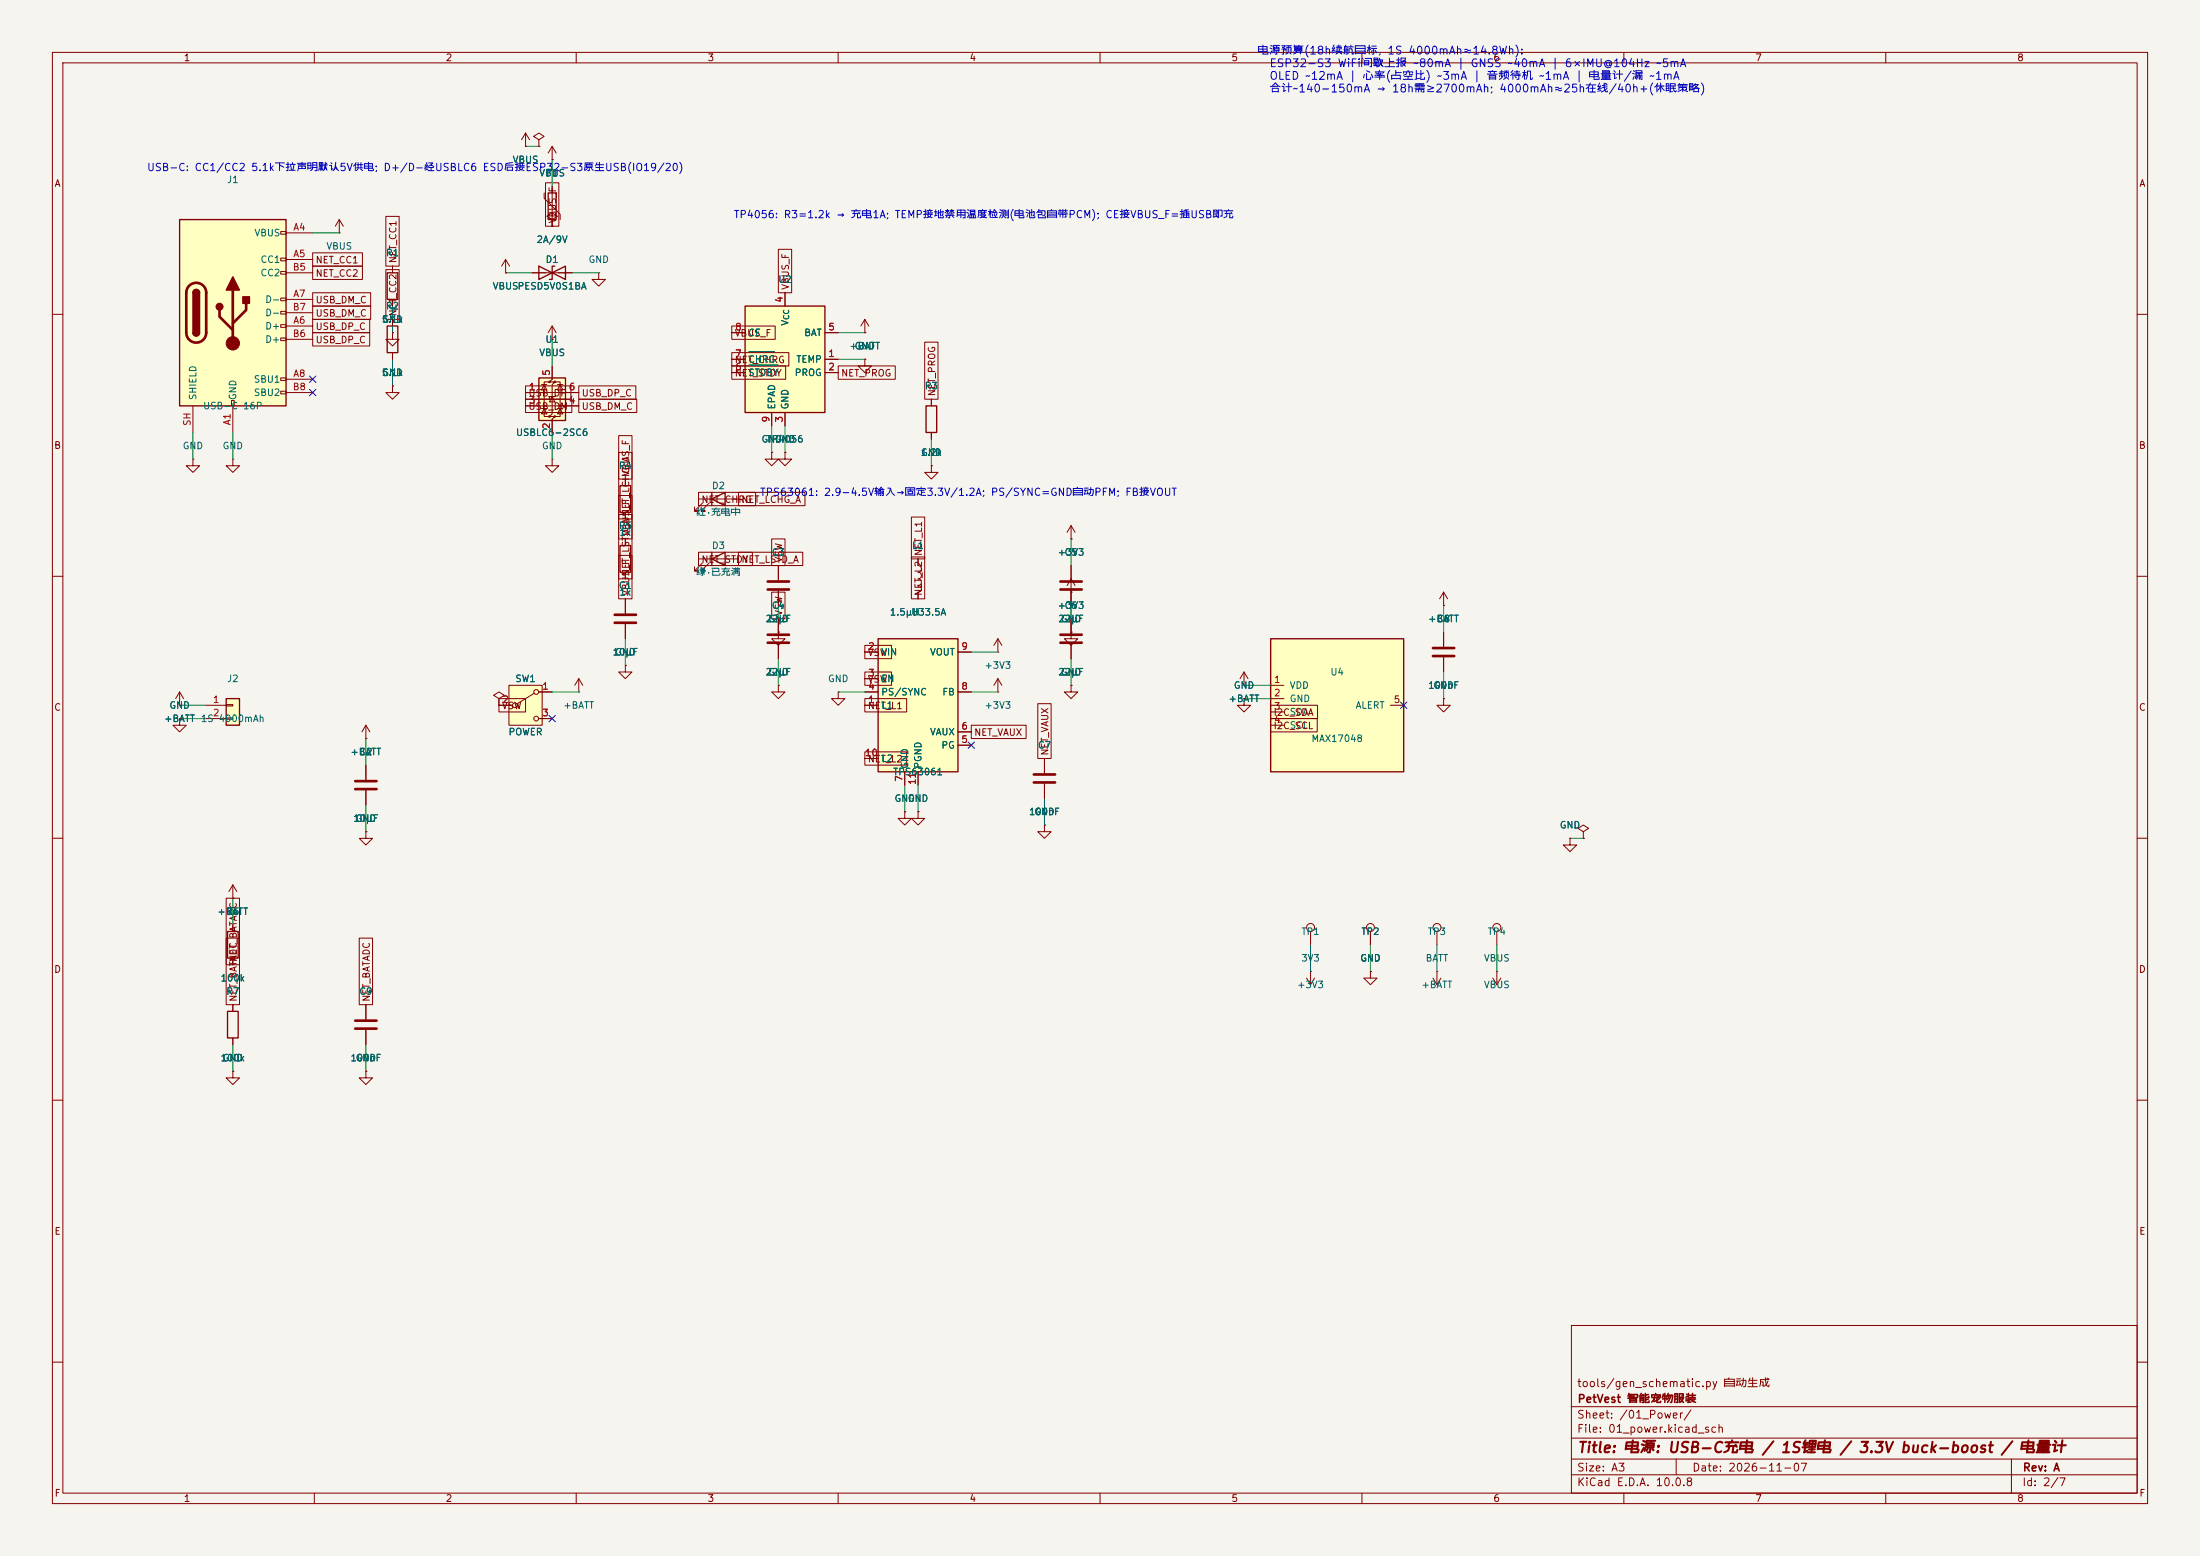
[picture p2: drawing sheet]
<svg xmlns="http://www.w3.org/2000/svg" width="420mm" height="297mm" viewBox="0 0 420 297" stroke-linecap="round" stroke-linejoin="round" font-family="sans-serif">
<path d="M0 0h420v297h-420z" fill="#f5f4ef" stroke="#f5f4ef" stroke-width=".19"/>
<g fill="none" stroke="#840000" stroke-width=".19">
<path d="M10 10h400v277h-400zM12 12h396v273h-396zM60 10v2M110 10v2M160 10v2M210 10v2M260 10v2M310 10v2M360 10v2M10 60h2M165.1 63.5h.1M165.1 61l-.8 1.2"/>
<path d="M165.1 61l.8 1.2M165.1 61v2.5M177.8 76.2v1.3M408 60h2M147.3 86.4v1.2h1.3l-1.3 1.3-1.3-1.3h1.3M147.3 86.4h.1M149.9 86.4v1.2h1.2l-1.2 1.3-1.3-1.3h1.3M149.9 86.4h.1M177.8 82.6v1.2M10 110h2M133.3 106.7h7.7M134.1 107.4l-1.5 1.6h.7h-.7v-.8"/>
<path d="M135.4 107.4l-1.5 1.6h.7h-.7v-.8M203.7 111.8l.8-1.3 .7 1.3M204.5 113h.1M204.5 108v7.6M408 110h2M148.6 130.8v1.3h1.3l-1.3 1.3-1.3-1.3h1.3M148.6 130.8h.1M204.5 130.8v1.3h1.2l-1.2 1.3-1.3-1.3h1.3M204.5 130.8h.1M204.5 120.7v1.2h1.2l-1.2 1.3-1.3-1.3h1.3M204.5 120.7h.1M10 160h2"/>
<path d="M302.3 158.8l1-.7-1-.6-1.1 .6 1.1 .7v1.2M408 160h2M285.7 177.8v2.5M299.7 160v1.3h1.3l-1.3 1.3-1.3-1.3h1.3M299.7 160h.1M302.3 160h.1M285 186.7l.7 1.3M285.7 185.4h.1M285.7 185.4v2.6M286.5 186.7l-.8 1.3M10 210h2M408 210h2"/>
<path d="M300 253h108v32h-108zM10 260h2M300 278.5h108M300 274.5h108M300 268.5h108M320 278.5v3M384 278.5v6.5M408 260h2M60 285v2M110 285v2M160 285v2M210 285v2"/>
<path d="M260 285v2M300 281.5h108M310 285v2M360 285v2"/>
<circle cx="285.8" cy="177" r=".76"/>
</g>
<path d="M176.8 77.5h2v5.1h-2zM135.9 106.7l2.5-1.3v2.6zM135.9 105.4v2.6" fill="none" stroke="#840000" stroke-width=".25"/>
<path d="M202.4 111h4.1M202.4 112.5h4.1" fill="none" stroke="#840000" stroke-width=".51"/>
<path d="M142.2 58.4h15.3v20.3h-15.3z" fill="#ffffc2"/>
<path d="M142.2 58.4h15.3v20.3h-15.3z" fill="none" stroke="#840000" stroke-width=".25"/>
<g fill="none" stroke="#840000" stroke-width=".19">
<path d="M100.3 27.9h.1M100.3 25.4l-.7 1.3M100.3 25.4l.8 1.3M100.3 25.4v2.5M105.4 30.5h.1M105.4 27.9l-.8 1.3M105.4 27.9l.8 1.3M105.4 27.9v2.6M149.9 55.9v2.5M139.7 68.6h2.5M139.7 71.1h2.5M139.7 63.5h2.5"/>
<path d="M147.3 78.7v2.6M149.9 78.7v2.6M157.5 68.6h2.5M157.5 71.1h2.5M157.5 63.5h2.5M177.8 88.9v1.3h1.3l-1.3 1.2-1.3-1.2h1.3M177.8 88.9h.1M204.5 102.9h.1M204.5 100.3l-.8 1.3M204.5 100.3l.7 1.3M204.5 100.3v2.6M237.5 130.8h.1"/>
<path d="M237.5 133.4v1.2h1.3l-1.3 1.3-1.3-1.3h1.3M237.5 133.4h.1M237.5 128.3l-.8 1.2M237.5 128.3l.8 1.2M237.5 128.3v2.5"/>
</g>
<path d="M143 69.7h5.5M143 67.1h4.9" fill="none" stroke="#006464" stroke-width=".19"/>
<path d="M242.6 121.9h25.4v25.4h-25.4z" fill="#ffffc2"/>
<path d="M242.6 121.9h25.4v25.4h-25.4z" fill="none" stroke="#840000" stroke-width=".25"/>
<path d="M242.6 130.8h2.5M242.6 133.4h2.5M242.6 135.9h2.5M242.6 138.4h2.5M265.4 134.6h2.6" fill="none" stroke="#840000" stroke-width=".19"/>
<path d="M34.3 41.9h20.3v35.6h-20.3z" fill="#ffffc2"/>
<g fill="none" stroke="#840000" stroke-width=".19">
<path d="M102.9 26.7l1-.7-1-.6-1 .6 1 .7v1.2M102.9 27.9h.1M103.9 36.8v1l3 3.1v1M105.4 35.6v7.6M53.6 44.2h1v.5h-1zM53.6 49.3h1v.5h-1zM53.6 51.8h1v.5h-1zM53.6 56.9h1v.5h-1zM53.6 59.4h1v.5h-1zM54.6 44.5h5.1M54.6 49.5h5.1M54.6 57.2h5.1"/>
<path d="M54.6 52.1h5.1M54.6 59.7h5.1M64.8 44.5h.1M64.8 41.9l-.8 1.3M64.8 41.9l.7 1.3M64.8 41.9v2.6M74.9 50.8v1.3M74.9 57.2v1.2M105.4 41.9l1-.6-1-.7-1 .7 1 .6v1.3M105.4 43.2h.1M36.8 77.5v5.1M44.2 76.5h.5v1h-.5z"/>
<path d="M44.4 77.5v5.1M53.6 62h1v.5h-1zM53.6 64.5h1v.5h-1zM53.6 72.1h1v.5h-1zM53.6 74.7h1v.5h-1zM54.6 62.2h5.1M54.6 72.4h5.1M54.6 64.8h5.1M54.6 74.9h5.1M74.9 73.7v1.2h1.3l-1.3 1.3-1.2-1.3h1.2M74.9 73.7h.1M74.9 63.5v1.3h1.3l-1.3 1.2-1.2-1.2h1.2"/>
<path d="M74.9 63.5h.1M74.9 61v1.2M74.9 67.3v1.3M105.4 64.8h.1M105.4 62.2v2.6M105.4 62.2l-.8 1.3M105.4 62.2l.8 1.3M36.8 87.6v1.3h1.3l-1.3 1.3-1.2-1.3h1.2M36.8 87.6h.1M44.4 87.6v1.3h1.3l-1.3 1.3-1.2-1.3h1.2M44.4 87.6h.1M275.6 115.6h.1"/>
<path d="M275.6 113l-.8 1.3M275.6 113l.8 1.3M275.6 113v2.6M69.8 138.4v2.6M69.8 138.4l-.7 1.3M69.8 138.4l.8 1.3M275.6 133.4v1.2h1.3l-1.3 1.3-1.3-1.3h1.3M275.6 133.4h.1M275.6 120.7v2.7M275.6 125.5v2.8M69.8 158.8v1.2h1.3l-1.3 1.3-1.2-1.3h1.2M69.8 158.8h.1"/>
<path d="M69.8 141h.1M69.8 146.1v2.7M69.8 150.9v2.8M199.4 157.5v1.3h1.3l-1.3 1.2-1.3-1.2h1.3M199.4 157.5h.1M199.4 144.8v2.8M199.4 149.6v2.8M250.2 177.8v2.5M261.6 177.8v2.5M274.3 177.8v2.5M69.8 191.8v2.8M69.8 196.6v2.8"/>
<path d="M249.4 186.7l.8 1.3M250.2 185.4h.1M250.2 185.4v2.6M251 186.7l-.8 1.3M261.6 185.4v1.3h1.3l-1.3 1.3-1.3-1.3h1.3M261.6 185.4h.1M273.6 186.7l.7 1.3M274.3 185.4h.1M274.3 185.4v2.6M275.1 186.7l-.8 1.3M44.4 204.5v1.2h1.3l-1.3 1.3-1.2-1.3h1.2M44.4 204.5h.1"/>
<path d="M69.8 204.5v1.2h1.3l-1.3 1.3-1.2-1.3h1.2M69.8 204.5h.1"/>
<circle cx="250.2" cy="177" r=".76"/>
<circle cx="261.6" cy="177" r=".76"/>
<circle cx="274.3" cy="177" r=".76"/>
</g>
<path d="M104.6 36.8h1.6v5.1h-1.6zM34.3 41.9h20.3v35.6h-20.3zM36.8 55.9a.64 .64 0 0 1 .7-.7 .64 .64 0 0 1 .6 .7M73.9 52.1h2v5.1h-2zM36.8 63.5a.64 .64 0 0 0 .7 .6 .64 .64 0 0 0 .6-.6M73.9 62.2h2v5.1h-2z" fill="none" stroke="#840000" stroke-width=".25"/>
<path d="M36.1 54.5a1.9 1.9 0 0 1 2.1-.4 1.9 1.9 0 0 1 1.2 1.8v7.6a1.91 1.91 0 0 1-1.9 1.9 1.91 1.91 0 0 1-1.9-1.9v-7.8l.1-.6zM41.9 59.2v1.3l2.5 2.5M44.4 55.4v10.1M47 57.9v1.3l-2.6 2.5M273.6 123.7h4M273.6 125.2h4M67.8 149.1h4.1M67.8 150.6h4.1M197.4 147.8h4M197.4 149.4h4M67.8 194.8h4.1M67.8 196.3h4.1" fill="none" stroke="#840000" stroke-width=".51"/>
<g fill="#840000" stroke="#840000" stroke-width=".25">
<path d="M36.8 55.9h1.3v7.6h-1.3z"/>
<path d="M37 55.4a.64 .64 0 0 1 .7-.1 .64 .64 0 0 1 .4 .6h-1.3z"/>
<path d="M36.8 63.5h1.3a.64 .64 0 0 1-.6 .6 .64 .64 0 0 1-.7-.6z"/>
<path d="M44.4 52.8l1.3 2.6h-2.5z"/>
<path d="M46.4 56.6h1.2v1.3h-1.2z"/>
<circle cx="41.9" cy="58.5" r=".63"/>
</g>
<circle cx="44.4" cy="65.5" r="1.27" fill="#840000" stroke="#840000" stroke-width=".19"/>
<path d="M102.9 72.1h5v8.2h-5z" fill="#ffffc2"/>
<g fill="#840000">
<circle cx="103.9" cy="74.9" r=".25"/>
<circle cx="104.9" cy="72.9" r=".25"/>
<circle cx="104.9" cy="79.5" r=".25"/>
<circle cx="105.9" cy="72.9" r=".25"/>
<circle cx="105.9" cy="79.5" r=".25"/>
<circle cx="106.9" cy="77.5" r=".25"/>
</g>
<g fill="none" stroke="#840000" stroke-width=".19">
<path d="M96.5 52.1h.1M96.5 49.5l-.7 1.3M96.5 49.5l.8 1.3M96.5 49.5v2.6M101.6 52.1h7.6M114.3 52.1v1.2h1.3l-1.3 1.3-1.3-1.3h1.3M114.3 52.1h.1M100.3 74.9h10.2M100.3 77.5h10.2M103.4 78h1M103.4 73.4h1M103.9 73.4l.5 1h-1z"/>
<path d="M103.9 78l.5 1h-1zM104.9 72.9h-1v6.6h1M105.4 69.9v2.5l-.5 .5h1l-.5 .5v5.6l-.5 .5h1l-.5 .5v2.6M105.4 75.7l.5 1h-1zM105.9 75.7h-1v.4M105.9 72.9h1v6.6h-1M106.4 78h1M106.4 73.4h1M106.9 73.4l.5 1h-1zM106.9 78l.5 1h-1zM44.4 171.5h.1M44.4 168.9v2.6"/>
<path d="M44.4 176.5v1.3M44.4 168.9l-.7 1.3M44.4 168.9l.8 1.3M44.4 182.9v1.3M44.4 191.8v1.2M44.4 198.1v1.3"/>
</g>
<path d="M102.9 50.8v2.5l5-2.5v2.5zM105.9 50.8h-.5v2.5h-.5M102.9 72.1h5v8.2h-5zM43.4 177.8h2.1v5.1h-2.1zM43.4 193h2.1v5.1h-2.1z" fill="none" stroke="#840000" stroke-width=".25"/>
<path d="M97.2 130.8h6.3v7.6h-6.3z" fill="#ffffc2"/>
<g fill="none" stroke="#840000" stroke-width=".19">
<path d="M119.4 102.9v1.2M119.4 109.2v1.3M119.4 114.3v2.8M119.4 119.1v2.8M95.2 133.4l1.1-.7-1.1-.6-1 .6 1 .7v1.2M95.2 134.6h.1M95.2 134.6h2.6M97.2 130.8h6.3v7.6h-6.3zM102 132.3l-3.3 2.1M102.9 132.1h2.5M102.9 137.2h2.5M110.5 132.1h.1"/>
<path d="M110.5 129.5l-.8 1.3M110.5 129.5l.8 1.3M110.5 129.5v2.6M119.4 127v1.3h1.2l-1.2 1.2-1.3-1.2h1.3M119.4 127h.1"/>
<circle cx="98.3" cy="134.6" r=".46"/>
<circle cx="102.4" cy="137.2" r=".46"/>
<circle cx="102.4" cy="132.1" r=".46"/>
</g>
<path d="M118.4 104.1h2v5.1h-2z" fill="none" stroke="#840000" stroke-width=".25"/>
<path d="M117.3 117.3h4.1M117.3 118.9h4.1" fill="none" stroke="#840000" stroke-width=".51"/>
<path d="M43.2 133.4h2.5v5h-2.5z" fill="#ffffc2"/>
<path d="M118.4 92.7h2v5.1h-2zM43.2 133.4h2.5v5h-2.5z" fill="none" stroke="#840000" stroke-width=".25"/>
<g fill="none" stroke="#840000" stroke-width=".19">
<path d="M105.4 87.6v1.3h1.3l-1.3 1.3-1.3-1.3h1.3M105.4 87.6h.1M119.4 91.4v1.3M119.4 97.8v1.3M175.3 106.7v1.3a.64 .64 0 0 1 .6 .6 .64 .64 0 0 1-.6 .6M175.3 109.2a.64 .64 0 0 1 .6 .7 .64 .64 0 0 1-.6 .6 .64 .64 0 0 1 .6 .6 .64 .64 0 0 1-.6 .7 .64 .64 0 0 1 .6 .6 .64 .64 0 0 1-.6 .6M175.3 113v1.3M34.3 137.2v1.2h1.3l-1.3 1.3-1.3-1.3h1.3M34.3 137.2h.1M34.3 134.6h.1M34.3 132.1l-.8 1.3M34.3 132.1l.8 1.3"/>
<path d="M34.3 132.1v2.5M39.4 134.6h3.8M39.4 137.2h3.8M43.2 134.5h1.2v.2h-1.2zM43.2 137h1.2v.3h-1.2zM190.5 132.1h.1M190.5 129.5l-.8 1.3M190.5 129.5l.8 1.3M190.5 129.5v2.6"/>
</g>
<path d="M167.6 121.9h15.3v25.4h-15.3z" fill="#ffffc2"/>
<path d="M135.9 95.3l2.5-1.3v2.5zM135.9 94v2.5M167.6 121.9h15.3v25.4h-15.3z" fill="none" stroke="#840000" stroke-width=".25"/>
<g fill="none" stroke="#840000" stroke-width=".19">
<path d="M100.3 27.9h.1M102.9 27.9h.1M104.1 34.9h2.6v8.3h-2.6zM105.4 30.5h.1M105.4 35.6v1.2M59.7 55.9h11.1v2.5h-11.1zM59.7 58.4h11.1v2.6h-11.1zM59.7 50.8h9.5v2.5h-9.5zM59.7 48.3h9.5v2.5h-9.5zM73.7 51.5h2.5v9.5h-2.5zM73.7 41.3h2.5v9.5h-2.5zM74.9 50.8v1.3"/>
<path d="M74.9 57.2v1.2M96.5 52.1h.1M101.6 52.1h2.5M105.4 43.2h.1M105.4 41.9v1.3M106.7 52.1h2.5M148.6 47.6h2.5v8.3h-2.5zM149.9 55.9v2.5M59.7 63.5h10.9v2.5h-10.9zM59.7 61h10.9v2.5h-10.9zM74.9 63.5h.1M74.9 73.7h.1"/>
<path d="M74.9 61v1.2M74.9 67.3v1.3M100.3 76.2h8.9v2.5h-8.9zM100.3 73.7h8.7v2.5h-8.7zM100.3 74.9h2.6M100.3 77.5h2.6M105.4 64.8h.1M105.4 69.9v2.5M107.9 74.9h2.6M107.9 77.5h2.6M110.5 76.2h11.1v2.5h-11.1zM110.5 73.7h10.9v2.5h-10.9z"/>
<path d="M139.7 69.8h10.3v2.6h-10.3zM139.7 67.3h10.9v2.6h-10.9zM139.7 62.2h8.3v2.6h-8.3zM139.7 68.6h2.5M139.7 71.1h2.5M139.7 63.5h2.5M147.3 78.7v2.6M149.9 78.7v2.6M157.5 68.6h2.5M157.5 71.1h2.5M157.5 63.5h2.5M160 69.8h10.9v2.6h-10.9z"/>
<path d="M165.1 68.6v1.3h1.3l-1.3 1.2-1.3-1.2h1.3M165.1 68.6h.1M165.1 63.5h.1M176.5 65.3h2.6v10.9h-2.6zM177.8 76.2v1.3M105.4 80v2.6M118.1 86.4h2.6v12.7h-2.6zM118.1 83.2h2.6v8.2h-2.6zM118.1 98.2h2.6v12.3h-2.6zM118.1 94.6h2.6v8.3h-2.6zM119.4 91.4v1.3M119.4 97.8v1.3"/>
<path d="M133.3 94h10.9v2.5h-10.9zM133.3 95.3h7.7M134.1 96l-1.5 1.5h.7h-.7v-.7M135.4 96l-1.5 1.5h.7h-.7v-.7M141 94h12.7v2.5h-12.7zM147.3 86.4h.1M149.9 86.4h.1M174 98.7h2.5v8h-2.5zM177.8 88.9h.1M177.8 82.6v1.2M118.1 106h2.6v8.3h-2.6zM119.4 102.9v1.2"/>
<path d="M119.4 109.2v1.3M119.4 114.3v2.8M119.4 119.1v2.8M133.3 105.4h10.3v2.6h-10.3zM141 105.4h12.3v2.6h-12.3zM147.3 102.9h2.6v5.1h-2.6zM147.3 113h2.6v5.1h-2.6zM148.6 108v2.7M148.6 112.8v2.8M148.6 118.1v2.8M174 106.3h2.5v8h-2.5zM175.3 106.7v1.3"/>
<path d="M175.3 113v1.3M204.5 113h.1M204.5 102.9h.1M204.5 108v2.7M204.5 112.8v2.8M204.5 118.1v2.8M275.6 115.6h.1M34.3 134.6h.1M34.3 137.2h.1M95.2 133.3h5.1v2.6h-5.1zM95.2 134.6h.1M95.2 134.6h2.6"/>
<path d="M102.9 132.1h2.5M102.9 137.2h2.5M119.4 127h.1M148.6 120.7v1.2h1.3l-1.3 1.3-1.3-1.3h1.3M148.6 120.7h.1M148.6 130.8h.1M148.6 122.9v2.8M160 132.1v1.3h1.3l-1.3 1.2-1.3-1.2h1.3M160 132.1h.1M165.1 123.2h5.1v2.5h-5.1zM165.1 128.3h5.1v2.5h-5.1zM165.1 133.3h8v2.6h-8z"/>
<path d="M165.1 134.6h2.5M165.1 124.5h2.5M165.1 129.5h2.5M165.1 132.1h2.5M182.9 124.5h2.5M182.9 132.1h2.5M182.9 139.7h2.5M185.4 138.4h10.5v2.6h-10.5zM190.5 124.5h.1M190.5 121.9l-.8 1.3M190.5 121.9l.8 1.3M190.5 121.9v2.6"/>
<path d="M198.1 134.3h2.6v10.5h-2.6zM204.5 130.8h.1M204.5 120.7h.1M204.5 122.9v2.8M237.5 130.8h.1M237.5 133.4h.1M242.6 134.6h8.9v2.6h-8.9zM242.6 137.2h8.9v2.5h-8.9zM275.6 133.4h.1M275.6 120.7v2.7M275.6 125.5v2.8M69.8 141h.1"/>
<path d="M69.8 158.8h.1M69.8 146.1v2.7M69.8 150.9v2.8M165.1 143.5h8v2.6h-8zM165.1 144.8h2.5M172.7 154.9v1.3h1.3l-1.3 1.3-1.3-1.3h1.3M172.7 154.9h.1M172.7 147.3v2.6M175.3 154.9v1.3h1.2l-1.2 1.3-1.3-1.3h1.3M175.3 154.9h.1M175.3 147.3v2.6M182.9 142.2h2.5"/>
<path d="M199.4 157.5h.1M199.4 144.8v2.8M199.4 149.6v2.8M43.2 171.4h2.5v12.8h-2.5zM43.2 179.1h2.5v12.7h-2.5zM44.4 171.5h.1M44.4 176.5v1.3M68.6 179.1h2.5v12.7h-2.5zM261.6 177.8v2.5M299.7 160h.1M302.3 160h.1M44.4 182.9v1.3"/>
<path d="M44.4 191.8v1.2M44.4 198.1v1.3M69.8 191.8v2.8M69.8 196.6v2.8M261.6 185.4h.1M44.4 204.5h.1M69.8 204.5h.1"/>
</g>
<path d="M146.6 111h4M146.6 112.5h4M146.6 121.2h4M146.6 122.7h4M202.4 121.2h4.1M202.4 122.7h4.1" fill="none" stroke="#840000" stroke-width=".51"/>
<g fill="none" stroke="#009600" stroke-width=".19">
<path d="M100.3 27.9h2.6M105.4 30.5v5.1M59.7 44.5h5.1M74.9 58.4v5.1M96.5 52.1h5.1M109.2 52.1h5.1M74.9 68.6v5.1M105.4 64.8v5.1M160 63.5h5.1M160 68.6h5.1M36.8 82.6v5M44.4 82.6v5"/>
<path d="M105.4 82.6v5M147.3 81.3v5.1M149.9 81.3v5.1M177.8 83.8v5.1M148.6 115.6v5.1M204.5 102.9v5.1M204.5 113v7.7M275.6 115.6v5.1M34.3 137.2h5.1M34.3 134.6h5.1M105.4 132.1h5.1M119.4 121.9v5.1"/>
<path d="M148.6 125.7v5.1M160 132.1h5.1M185.4 132.1h5.1M185.4 124.5h5.1M204.5 125.7v5.1M237.5 133.4h5.1M237.5 130.8h5.1M275.6 128.3v5.1M69.8 141v5.1M69.8 153.7v5.1M172.7 149.9v5M175.3 149.9v5"/>
<path d="M199.4 152.4v5.1M44.4 171.5v5M299.7 160h2.6M44.4 199.4v5.1M69.8 199.4v5.1M250.2 180.3v5.1M261.6 180.3v5.1M274.3 180.3v5.1M285.7 180.3v5.1"/>
</g>
<path d="M59.1 74.3l1.2 1.2M59.1 71.8l1.2 1.2M60.3 74.3l-1.2 1.2M60.3 71.8l-1.2 1.2M104.8 136.6l1.2 1.2M106 136.6l-1.2 1.2M267.4 134l1.2 1.2M268.6 134l-1.2 1.2M184.8 141.6l1.2 1.2M186 141.6l-1.2 1.2" fill="none" stroke="#000084" stroke-width=".19"/>
<path d="M143 69.7h5.5M143 67.1h4.9" fill="none" stroke="#006464" stroke-width=".19"/>
<text font-size="2" fill="#840000" x="301" y="277.8">Title: 电源: USB-C充电 / 1S锂电 / 3.3V buck-boost / 电量计</text>
<g font-size="1.5" fill="#0000c2">
<text x="240" y="10.8">电源预算(18h续航目标, 1S 4000mAh≈14.8Wh):</text>
<text x="242.2" y="13.2">ESP32-S3 WiFi间歇上报 ~80mA | GNSS ~40mA | 6×IMU@104Hz ~5mA</text>
<text x="242.2" y="15.6">OLED ~12mA | 心率(占空比) ~3mA | 音频待机 ~1mA | 电量计/漏 ~1mA</text>
<text x="242.2" y="18">合计~140-150mA → 18h需≥2700mAh; 4000mAh≈25h在线/40h+(休眠策略)</text>
</g>
<g font-size="1.5" fill="#840000">
<text x="300.9" y="265.1">tools/gen_schematic.py 自动生成</text>
<text x="301" y="268.1">PetVest 智能宠物服装</text>
<text x="300.9" y="273.8">File: 01_power.kicad_sch</text>
<text x="300.9" y="271.1">Sheet: /01_Power/</text>
<text x="300.9" y="281.2">Size: A3</text>
<text x="322.9" y="281.2">Date: 2026-11-07</text>
<text x="386" y="281.2">Rev: A</text>
<text x="300.9" y="284">KiCad E.D.A. 10.0.8</text>
<text x="385.9" y="284">Id: 2/7</text>
</g>
<g font-size="1.4" fill="#0000c2">
<text x="28" y="33">USB-C: CC1/CC2 5.1k下拉声明默认5V供电; D+/D-经USBLC6 ESD后接ESP32-S3原生USB(IO19/20)</text>
<text x="140" y="42">TP4056: R3=1.2k → 充电1A; TEMP接地禁用温度检测(电池包自带PCM); CE接VBUS_F=插USB即充</text>
<text x="145" y="95">TPS63061: 2.9-4.5V输入→固定3.3V/1.2A; PS/SYNC=GND自动PFM; FB接VOUT</text>
</g>
<g font-size="1.3" fill="#840000">
<text x="35" y="12">1</text>
<text x="85" y="12">2</text>
<text x="135" y="12">3</text>
<text x="185" y="12">4</text>
<text x="235" y="12">5</text>
<text x="285" y="12">6</text>
<text x="335" y="12">7</text>
<text x="385" y="12">8</text>
<text x="10.3" y="36">A</text>
<text x="408.3" y="36">A</text>
<text x="106.5" y="42.7" transform="rotate(-90 106.5 42.7)">VBUS_F</text>
<text x="60.1" y="53.1">NET_CC2</text>
<text x="60.1" y="50.6">NET_CC1</text>
<text x="76" y="50.4" transform="rotate(-90 76 50.4)">NET_CC1</text>
<text x="60.1" y="58.2">USB_DM_C</text>
<text x="150.9" y="55.4" transform="rotate(-90 150.9 55.4)">VBUS_F</text>
<text x="60.1" y="60.7">USB_DM_C</text>
<text x="60.1" y="65.8">USB_DP_C</text>
<text x="60.1" y="63.3">USB_DP_C</text>
<text x="76" y="60.5" transform="rotate(-90 76 60.5)">NET_CC2</text>
<text x="140.1" y="64.6">VBUS_F</text>
<text x="140.1" y="69.6">NET_CHRG</text>
<text x="100.8" y="76">USB_DP</text>
<text x="110.9" y="76">USB_DP_C</text>
<text x="140.1" y="72.2">NET_STDY</text>
<text x="160.5" y="72.2">NET_PROG</text>
<text x="178.9" y="75.8" transform="rotate(-90 178.9 75.8)">NET_PROG</text>
<text x="100.8" y="78.5">USB_DM</text>
<text x="110.9" y="78.5">USB_DM_C</text>
<text x="10.2" y="86">B</text>
<text x="408.2" y="86">B</text>
<text x="120.4" y="91" transform="rotate(-90 120.4 91)">VBUS_F</text>
<text x="133.8" y="96.3">NET_CHRG</text>
<text x="141.4" y="96.3">NET_LCHG_A</text>
<text x="120.4" y="102.4" transform="rotate(-90 120.4 102.4)">VBUS_F</text>
<text x="133.8" y="107.7">NET_STDY</text>
<text x="141.4" y="107.7">NET_LSTD_A</text>
<text x="149.6" y="107.5" transform="rotate(-90 149.6 107.5)">VSW</text>
<text x="120.4" y="113.9" transform="rotate(-90 120.4 113.9)">VBUS_F</text>
<text x="120.4" y="110" transform="rotate(-90 120.4 110)">NET_LSTD_A NET_LCHG_A</text>
<text x="176.3" y="113.9" transform="rotate(-90 176.3 113.9)">NET_L2 NET_L1</text>
<text x="149.6" y="117.7" transform="rotate(-90 149.6 117.7)">VSW</text>
<text x="165.5" y="125.5">VSW</text>
<text x="165.5" y="130.6">VSW</text>
<text x="10.2" y="136">C</text>
<text x="95.7" y="135.7">VSW</text>
<text x="165.5" y="135.7">NET_L1</text>
<text x="243" y="136.9">I2C_SDA</text>
<text x="408.2" y="136">C</text>
<text x="185.9" y="140.8">NET_VAUX</text>
<text x="243" y="139.5">I2C_SCL</text>
<text x="165.5" y="145.8">NET_L2</text>
<text x="200.4" y="144.3" transform="rotate(-90 200.4 144.3)">NET_VAUX</text>
<text x="10.2" y="186">D</text>
<text x="45.5" y="183.7" transform="rotate(-90 45.5 183.7)">NET_BATADC</text>
<text x="408.2" y="186">D</text>
<text x="70.9" y="191.3" transform="rotate(-90 70.9 191.3)">NET_BATADC</text>
<text x="10.3" y="236">E</text>
<text x="408.3" y="236">E</text>
<text x="10.3" y="286">F</text>
<text x="35" y="287">1</text>
<text x="85" y="287">2</text>
<text x="135" y="287">3</text>
<text x="185" y="287">4</text>
<text x="235" y="287">5</text>
<text x="285" y="287">6</text>
<text x="335" y="287">7</text>
<text x="385" y="287">8</text>
<text x="408.3" y="286">F</text>
</g>
<g font-size="1.3" fill="#006464">
<text x="43.2" y="35.3">J1</text>
<text x="97.8" y="31.4">VBUS</text>
<text x="102.8" y="34">VBUS</text>
<text x="104.1" y="34">F1</text>
<text x="48.5" y="45.4">VBUS</text>
<text x="62.2" y="48">VBUS</text>
<text x="102.3" y="46.7">2A/9V</text>
<text x="49.6" y="50.5">CC1</text>
<text x="49.6" y="53">CC2</text>
<text x="73.6" y="49.2">R1</text>
<text x="104" y="50.5">D1</text>
<text x="112.2" y="50.5">GND</text>
<text x="50.5" y="58.1">D-</text>
<text x="73.6" y="59.4">R2</text>
<text x="93.9" y="55.6">VBUSPESD5V0S1BA</text>
<text x="148.5" y="54.3">U2</text>
<text x="50.5" y="63.2">D+</text>
<text x="50.5" y="65.7">D+</text>
<text x="50.5" y="60.7">D-</text>
<text x="72.8" y="61.9">5.1k</text>
<text x="72.9" y="61.9">GND</text>
<text x="104" y="65.7">U1</text>
<text x="142.7" y="64.5">CE</text>
<text x="150.8" y="62.3" transform="rotate(-90 150.8 62.3)">V</text>
<text x="153.4" y="64.5">BAT</text>
<text x="102.8" y="68.3">VBUS</text>
<text x="142.7" y="69.5">CHRG</text>
<text x="151.9" y="69.5">TEMP</text>
<text x="162" y="67">+BATT</text>
<text x="163" y="67">GND</text>
<text x="37.8" y="76.5" transform="rotate(-90 37.8 76.5)">SHIELD</text>
<text x="45.4" y="76.5" transform="rotate(-90 45.4 76.5)">GND</text>
<text x="48.3" y="73.4">SBU1</text>
<text x="48.3" y="75.9">SBU2</text>
<text x="72.8" y="72.1">5.1k</text>
<text x="72.9" y="72.1">GND</text>
<text x="142.7" y="72.1">STDBY</text>
<text x="151.6" y="72.1">PROG</text>
<text x="176.4" y="74.6">R3</text>
<text x="38.7" y="78.4">USB-C 16P</text>
<text x="98.4" y="83.5">USBLC6-2SC6</text>
<text x="148.3" y="78.3" transform="rotate(-90 148.3 78.3)">EPAD</text>
<text x="150.8" y="78.3" transform="rotate(-90 150.8 78.3)">GND</text>
<text x="34.8" y="86.1">GND</text>
<text x="42.4" y="86.1">GND</text>
<text x="103.3" y="86.1">GND</text>
<text x="118" y="89.9">R4</text>
<text x="145.3" y="84.8">GND</text>
<text x="146.2" y="84.8">TP4056</text>
<text x="147.8" y="84.8">GND</text>
<text x="175.6" y="87.3">1.2k</text>
<text x="175.7" y="87.3">GND</text>
<text x="135.8" y="93.7">D2</text>
<text x="118" y="101.3">R5</text>
<text x="132.8" y="98.8">红·充电中</text>
<text x="118.1" y="102.6">1k</text>
<text x="135.8" y="105.1">D3</text>
<text x="147.2" y="106.4">C3</text>
<text x="174" y="105.1">L1</text>
<text x="201.8" y="106.4">+3V3</text>
<text x="203.1" y="106.4">C5</text>
<text x="118" y="112.7">C1</text>
<text x="118.1" y="114">1k</text>
<text x="132.8" y="110.2">绿·已充满</text>
<text x="146" y="119.1">22µF</text>
<text x="146.5" y="119.1">GND</text>
<text x="147.2" y="116.5">C4</text>
<text x="169.8" y="117.8">1.5µH</text>
<text x="173.9" y="117.8">U33.5A</text>
<text x="201.8" y="116.5">+3V3</text>
<text x="201.9" y="119.1">22µF</text>
<text x="202.4" y="119.1">GND</text>
<text x="203.1" y="116.5">C6</text>
<text x="272.5" y="119.1">+BATT</text>
<text x="274.2" y="119.1">C8</text>
<text x="116.8" y="125.4">10µF</text>
<text x="117.3" y="125.4">GND</text>
<text x="168.1" y="125.4">VIN</text>
<text x="177.4" y="125.4">VOUT</text>
<text x="43.2" y="130.5">J2</text>
<text x="98.3" y="130.5">SW1</text>
<text x="146" y="129.2">22µF</text>
<text x="146.5" y="129.2">GND</text>
<text x="158" y="130.5">GND</text>
<text x="168.1" y="130.5">EN</text>
<text x="187.8" y="128">+3V3</text>
<text x="201.9" y="129.2">22µF</text>
<text x="202.4" y="129.2">GND</text>
<text x="235.4" y="131.8">GND</text>
<text x="246.1" y="131.8">VDD</text>
<text x="253.9" y="129.2">U4</text>
<text x="272.5" y="131.8">100nF</text>
<text x="273.5" y="131.8">GND</text>
<text x="32.2" y="135.6">GND</text>
<text x="107.4" y="135.6">+BATT</text>
<text x="168.1" y="135.6">L1</text>
<text x="168.1" y="133">PS/SYNC</text>
<text x="179.8" y="133">FB</text>
<text x="187.8" y="135.6">+3V3</text>
<text x="234.4" y="134.3">+BATT</text>
<text x="246.1" y="134.3">GND</text>
<text x="246.1" y="136.9">SDA</text>
<text x="258.7" y="135.6">ALERT</text>
<text x="31.2" y="138.1">+BATT</text>
<text x="38.2" y="138.1">1S 4000mAh</text>
<text x="97" y="140.7">POWER</text>
<text x="177.4" y="140.7">VAUX</text>
<text x="179.6" y="143.2">PG</text>
<text x="198" y="143.2">C7</text>
<text x="246.1" y="139.4">SCL</text>
<text x="250.2" y="141.9">MAX17048</text>
<text x="66.8" y="144.5">+BATT</text>
<text x="68.5" y="144.5">C2</text>
<text x="168.1" y="145.7">L2</text>
<text x="170.4" y="148.3">TPS63061</text>
<text x="173.7" y="146.8" transform="rotate(-90 173.7 146.8)">GND</text>
<text x="176.2" y="146.8" transform="rotate(-90 176.2 146.8)">PGND</text>
<text x="170.7" y="153.4">GND</text>
<text x="173.2" y="153.4">GND</text>
<text x="196.3" y="155.9">100nF</text>
<text x="197.3" y="155.9">GND</text>
<text x="67.3" y="157.2">10µF</text>
<text x="67.8" y="157.2">GND</text>
<text x="297.7" y="158.4">GND</text>
<text x="41.4" y="175">+BATT</text>
<text x="43.1" y="175">R6</text>
<text x="248.3" y="178.8">TP1</text>
<text x="259.8" y="178.8">TP2</text>
<text x="272.5" y="178.8">TP3</text>
<text x="283.9" y="178.8">TP4</text>
<text x="248.3" y="183.8">3V3</text>
<text x="259.6" y="183.8">GND</text>
<text x="272" y="183.8">BATT</text>
<text x="283.2" y="183.8">VBUS</text>
<text x="42" y="187.7">100k</text>
<text x="43.1" y="190.2">R7</text>
<text x="68.5" y="190.2">C9</text>
<text x="247.5" y="188.9">+3V3</text>
<text x="271.3" y="188.9">+BATT</text>
<text x="283.2" y="188.9">VBUS</text>
<text x="42" y="202.9">100k</text>
<text x="42.4" y="202.9">GND</text>
<text x="66.8" y="202.9">100nF</text>
<text x="67.8" y="202.9">GND</text>
</g>
<g font-size="1.3" fill="#a90000">
<text x="55.9" y="44.3">A4</text>
<text x="55.8" y="51.9">B5</text>
<text x="55.9" y="49.4">A5</text>
<text x="55.8" y="59.6">B7</text>
<text x="55.9" y="57">A7</text>
<text x="149.7" y="57.9" transform="rotate(-90 149.7 57.9)">4</text>
<text x="55.8" y="64.6">B6</text>
<text x="55.9" y="62.1">A6</text>
<text x="140.2" y="63.4">8</text>
<text x="158" y="63.4">5</text>
<text x="105.3" y="71.9" transform="rotate(-90 105.3 71.9)">5</text>
<text x="140.2" y="71">6</text>
<text x="140.2" y="68.4">7</text>
<text x="158" y="68.4">1</text>
<text x="158" y="71">2</text>
<text x="55.8" y="74.8">B8</text>
<text x="55.9" y="72.3">A8</text>
<text x="100.9" y="74.8">1</text>
<text x="100.9" y="77.3">3</text>
<text x="108.5" y="77.3">4</text>
<text x="108.5" y="74.8">6</text>
<text x="36.7" y="81.4" transform="rotate(-90 36.7 81.4)">SH</text>
<text x="44.3" y="81.3" transform="rotate(-90 44.3 81.3)">A1</text>
<text x="105.3" y="82" transform="rotate(-90 105.3 82)">2</text>
<text x="147.2" y="80.7" transform="rotate(-90 147.2 80.7)">9</text>
<text x="149.7" y="80.7" transform="rotate(-90 149.7 80.7)">3</text>
<text x="165.6" y="124.3">2</text>
<text x="183.4" y="124.3">9</text>
<text x="103.4" y="131.9">1</text>
<text x="165.6" y="129.4">3</text>
<text x="165.6" y="131.9">4</text>
<text x="183.4" y="131.9">8</text>
<text x="243.1" y="130.7">1</text>
<text x="40.5" y="134.5">1</text>
<text x="40.5" y="137">2</text>
<text x="95.8" y="134.5">2</text>
<text x="103.4" y="137">3</text>
<text x="165.6" y="134.5">1</text>
<text x="243.1" y="133.2">2</text>
<text x="243.1" y="135.8">3</text>
<text x="266" y="134.5">5</text>
<text x="183.4" y="142.1">5</text>
<text x="183.4" y="139.6">6</text>
<text x="243.1" y="138.3">4</text>
<text x="165" y="144.6">10</text>
<text x="172.6" y="149.3" transform="rotate(-90 172.6 149.3)">7</text>
<text x="175.1" y="149.9" transform="rotate(-90 175.1 149.9)">11</text>
</g>
<text font-size="1" fill="#006464" x="150.9" y="61.2" transform="rotate(-90 150.9 61.2)">CC</text>
</svg>
